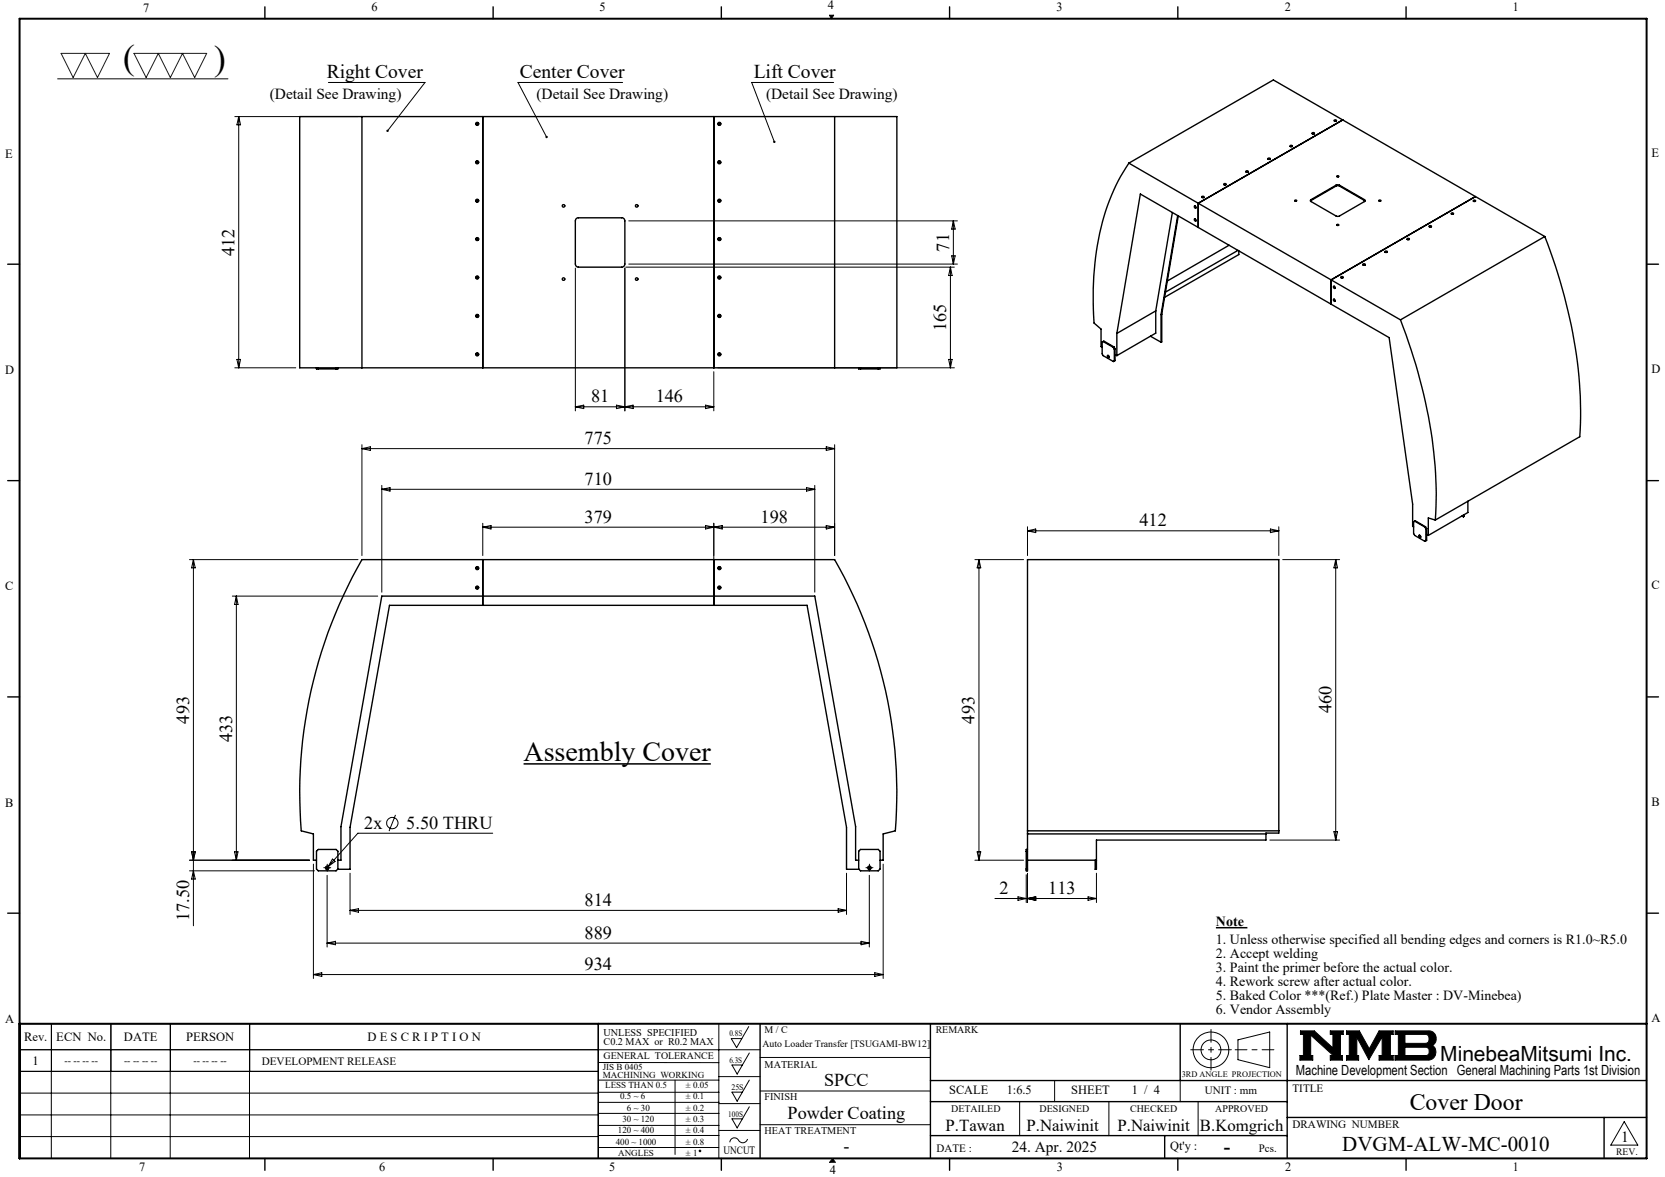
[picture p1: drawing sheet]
<svg xmlns="http://www.w3.org/2000/svg" width="420mm" height="297mm" viewBox="0 0 420 297" stroke-linecap="round" stroke-linejoin="round" font-family="sans-serif">
<g fill="none" stroke="#000" stroke-width=".25">
<path d="M14.5 19.9h43M209.2 3.8h1.1l-.6 .9zM59.2 29.4h31.1M60.2 29.4v63.4M60.2 29.4l.5 2.1h-.9zM82.8 20.8h24.4l-9.4 12.2M157.1 20.8h-26.4l7.2 13.8M210.3 20.8h-20.7l5.7 15M158.6 55.7h82.9M240.5 55.7v10.9M240.5 55.7l.4 2.1h-.8zM145.1 67.7v36"/>
<path d="M157.6 67.7v36M157.8 67.4h82.9M158.6 66.6h82.9M239.7 67.4v25.4M239.7 67.4l.5 2.1h-.9zM240.1 64.6h.8l-.4 2zM59.2 92.8h15.4M59.8 90.7h.9l-.5 2.1zM180.1 93.8v9.9M181.1 92.8h59.6M239.3 90.7h.9l-.5 2.1zM91.3 112.2v28"/>
<path d="M91.3 113.2h119.2M91.3 113.2l2.1-.5v1zM145.1 102.7l2.1-.5v.9zM155.5 102.2l2.1 .5-2.1 .4zM157.6 102.7l2.1-.5v.9zM178 102.2l2.1 .5-2.1 .4zM180.1 102.7h-35M208.4 112.7l2.1 .5-2.1 .5zM210.5 112.2v28M96.3 122.5v26.9M96.3 123.5h109.2M96.3 123.5l2.1-.5v.9z"/>
<path d="M121.8 132v8.2M121.8 133l2.1-.4v.9zM178 132.6l2.1 .4-2.1 .5zM180.1 132v17.4M180.1 133l2.1-.4v.9zM203.4 123l2.1 .5-2.1 .4zM205.5 122.5v26.9M208.4 132.6l2.1 .4-2.1 .5zM210.5 133h-88.7M259.2 132.9v7.3M259.2 133.9l2.1-.4v.9zM259.2 133.9h63.4"/>
<path d="M320.5 133.5l2.1 .4-2.1 .5zM322.6 132.9v7.3M47.8 141.2h42.5M48.8 141.2l.4 2.1h-.9zM48.8 141.2v92.4M58.6 150.4h36.7M59.6 150.4v66.7M59.6 150.4l.4 2.1h-.8zM245.9 141.2h12.3M246.9 141.2l.5 2.1h-.9zM246.9 141.2v75.9M323.6 141.2h14.3"/>
<path d="M336.9 141.2v70.8M336.9 141.2l.5 2.1h-.9zM47.8 217.1h30.3M47.8 219.7h31.5M48.3 214.9h.9l-.4 2.2zM48.8 219.7l.4 2.1h-.9zM59.2 214.9h.8l-.4 2.2zM79.1 218v28.9M82.1 219h.9M82.5 218.5v.9M82.8 218.6l-.5 .7M83.9 216.8l.6 .6-1.7 1.2z"/>
<path d="M99.8 205.6l-1.7 4.1M124.3 210.3h-34l-7.5 8.3M218.8 219h.9M219.3 218.5v.9M222.8 218v28.9M245.9 217.1h12.3M246.5 214.9h.9l-.5 2.2zM320.3 212h17.6M336.5 209.9h.9l-.5 2.1zM82.5 220.9v18.1M82.5 238h136.8M82.5 238l2.1-.5v.9z"/>
<path d="M88.3 220.3v10.4M88.3 229.7h125.2M88.3 229.7l2.1-.4v.9zM211.4 229.3l2.1 .4-2.1 .5zM213.5 220.3v10.4M217.2 237.5l2.1 .5-2.1 .4zM219.3 220.9v18.1M251 226.7h25.6M256.8 226.3l2.1 .4-2.1 .5zM258.9 220.7v7M259.2 220.4v7.3M259.2 226.7l2.1-.4v.9z"/>
<path d="M274.5 226.3l2.1 .4-2.1 .5zM276.6 220.3v7.4M12.9 258.3v34M13 258.3v12M27.9 258.3v34M28 258.3v12M42.9 258.3v34M43 258.3v12M62.9 258.3v34M63 258.3v12M79.1 245.9h143.7M79.1 245.9l2.1-.4v.9z"/>
<path d="M150.9 258.3v34M181.3 258.3v34M188.9 259l-3.1 5.4-1.3-2.3h2.6M220.7 245.5l2.1 .4-2.1 .5zM4.9 264.9h186.8M4.9 275.8h146M5 270.3v-12h146v12l-146.1 .1M5 264.9h146M150.9 278.2h30.4M150.9 275.6h30.4M150.9 272.6h30.4M150.9 268.1h30.4"/>
<path d="M170.3 272.6v18.7M181.3 271.7h10.4M181.3 278.5h10.4M189 279.3l-3.1 5.3-1.3-2.3h2.7M189 265.7l-3.1 5.3-1.3-2.3h2.7M189 272.6l-3.1 5.3-1.3-2.3h2.7M191.7 266.8h43M191.7 275.3h43M257.2 278v8.6M266 272.7v5.3M279.7 278v8.6M297.7 272.7v5.3"/>
<path d="M302.2 278v8.6M312.3 262.4l8-2v9l-8-2zM328 260.1h3.5l4.7 4.3v-3.4h-.6v-.9h3.2v.9h-.7v5.3h.5v1.2h-3v-1.2h.7l-5.7-5.1v5.1h.6v1.2h-3.3v-1.2h.9v-5.3h-.8zM339.7 260.1h3.2l2.5 4.6 2.5-4.6h3.5v.9h-.7v5.3h.7v1.2h-3.5v-1.2h.8v-4.6l-3.4 5.7-3-5.7v4.6h.4v1.2h-3v-1.2h.7v-5.3h-.7zM351.9 260.1h8.4a1.97 1.97 0 0 1 1.9 1.5 1.97 1.97 0 0 1-.9 2.2 2.03 2.03 0 0 1 .8 2.2 2.03 2.03 0 0 1-1.8 1.5h-8.4v-1.2h.8v-5.3h-.8zM354.4 261h5.4l.6 .5v1.2l-.4 .5-.3 .1h-5.3zM354.4 264.3h5.4l.6 .4 .1 1a.79 .79 0 0 1-.8 .6h-5.3zM4.9 281.3h146M4.9 286.8h146M150.9 280.9h30.4M150.9 286.5h30.4M150.9 284h30.4"/>
<path d="M150.9 289.6h30.4M181.3 285.3h10.4M188.6 287.4a1.29 1.29 0 0 1-1.2 1 1.29 1.29 0 0 1-1.3-.9 1.14 1.14 0 0 0-1.3-.3 1.14 1.14 0 0 0-.7 1.1M191.7 283.8h43M210 292.3l.7 1M409.7 283l3.4 6h-6.8z"/>
<circle cx="99" cy="207.7" r="1.42"/>
<circle cx="305.5" cy="264.9" r="2.51"/>
<circle cx="305.5" cy="264.9" r="4.5"/>
<circle cx="176.6" cy="290.4" r=".2"/>
</g>
<path d="M311.6 264.9h9.7" fill="none" stroke="#000" stroke-width=".25" stroke-dasharray="15.2 1.3 1.3 1.3" stroke-dashoffset="12.3"/>
<path d="M305.5 259.8v10.2M300.4 264.9h10.2" fill="none" stroke="#000" stroke-width=".25" stroke-dasharray="15.2 1.3 1.3 1.3" stroke-dashoffset="12"/>
<g fill="none" stroke="#000" stroke-width=".35">
<path d="M66.8 1.7v3M124.4 1.7v3M182 1.7v3M239.5 1.7v3M297.1 1.7v3M354.7 1.7v3M91.3 29.4h-15.7v63.4h15.7M91.3 29.4v63.4M91.3 29.4h119.2M121.8 29.4v63.4M180.1 29.4v63.4M210.5 29.4h15.7v63.4h-15.7"/>
<path d="M210.5 29.4v63.4M325.4 36.8a.28 .28 0 0 1 .3-.2 .28 .28 0 0 1 .2 .4h-.3zM325.4 36.9h.6M325.5 37h.4M331 33.5h.5a.28 .28 0 0 1-.2 .3 .28 .28 0 0 1-.3-.3zM331 33.7h.5M331.1 33.8h.3M336.5 30.3h.1a.25 .25 0 0 1 .4-.1 .25 .25 0 0 1 0 .3h-.4zM336.6 30.5h.5M336.7 30.5h.3M338.7 30.3l-36.4 21v6.1M145.3 55.3l.5-.3h11a.78 .78 0 0 1 .8 .7v10.9a.78 .78 0 0 1-.8 .8h-10.9a.78 .78 0 0 1-.8-.8v-10.9z"/>
<path d="M284.8 41.2a54.7 54.7 0 0 0-8.8 26.9 91.2 91.2 0 0 0 0 13.4l1.7 1.5v4.5l.3 .1M284.8 41.2l51 29.4M284.8 41.2l36.4-21 68.5 39.5M295.7 53.6l-4.2 24.9M297.1 54.4l-4.2 25M297.2 54.5l-4.1 24.8M301.3 55.2a.28 .28 0 0 1 .4 .2 .28 .28 0 0 1-.2 .4zM301.3 52h.1a.29 .29 0 0 1 .3 .2 .29 .29 0 0 1-.2 .3zM301.4 52l.3 .4M301.4 55.2l.3 .5M301.4 52h.1M301.5 55.3l.2 .3"/>
<path d="M301.5 52l.2 .3M303.2 49.8h.5M303.2 49.6a.25 .25 0 0 1 .4-.1 .25 .25 0 0 1 0 .3 .25 .25 0 0 1-.3 .1 .25 .25 0 0 1-.1-.3zM303.2 49.8h.4M308.7 46.4a.31 .31 0 0 1 .3-.1 .31 .31 0 0 1 .3 .3 .3 .3 0 0 1-.4 .1 .3 .3 0 0 1-.2-.3zM308.8 46.6h.4M314.3 43.4h.5M314.3 43.1l.6 .2-.5 .1zM314.4 43.4h.3M319.8 40a.28 .28 0 0 1 .4-.1 .28 .28 0 0 1 .2 .3h-.5zM319.9 40.2h.5M319.9 40.2h.4"/>
<path d="M326.6 50.7h.4M330.7 50.4l-.1 .1 .1 .3 6.6 3.8 .6-.1 6.3-3.7 .1-.3-.1-.1M330.7 50.6l-.1 .1M330.7 50.4v.2M337 46.7h.9M337 47h.9M337 46.7l-6.3 3.7M337 46.7v.3M337 47l-6.3 3.6M337.3 56.7l.2-.1 .2 .2-.3 .1zM337.3 44.4h.3l.1 .2h-.4zM337.3 56.8h.3"/>
<path d="M337.3 44.6h.3M337.9 46.7l6.3 3.7M337.9 46.7v.3M337.9 47l6.3 3.6M344.2 50.6l.1 .1M344.2 50.4v.2M347.8 50.5l.5 .1-.4 .2zM347.9 50.7h.4M360.5 57.2h.5M360.6 57a.25 .25 0 0 1 .3-.1 .25 .25 0 0 1 .1 .3 .25 .25 0 0 1-.3 .1 .25 .25 0 0 1-.1-.3zM360.6 57.3h.4M366.1 53.8a.26 .26 0 0 1 .3-.1 .26 .26 0 0 1 .2 .3h-.5z"/>
<path d="M366.1 54h.5M366.2 54h.3M371.7 50.8h.5M371.7 50.5l.6 .2a.27 .27 0 0 1-.4 .2 .27 .27 0 0 1-.2-.4zM371.8 50.8h.3M372.2 49.6l-36.4 21M389.7 59.7a121.7 121.7 0 0 1 8.9 48.9l-.1 1.6-36.4 21M389.7 59.7l-36.4 21M1.9 66.7h3M291.5 78.5v5.6l-9.8 5.6M291.5 78.5l-9.8 5.6M292.9 79.4v7"/>
<path d="M293.1 79.3l-.2 .1M293.1 79.3v7l-.2 .1M310.1 61.9l-15.6 9M312.3 63.2l-18.3 10.5M312.5 63.3v.9l-18.7 10.8M335.8 70.6v6.2M335.8 70.6l17.5 10.1M336.4 72.3a.27 .27 0 0 1 .3 .1 .27 .27 0 0 1-.1 .4zM336.4 75.5l.4 .4a.29 .29 0 0 1-.4 0 .29 .29 0 0 1 0-.4zM336.5 72.3l.3 .4M336.5 75.5l.3 .4M336.5 72.2v.1"/>
<path d="M336.6 75.6l.2 .2M336.6 72.3l.2 .3M338.2 70.1h.6M338.3 69.8l.5 .1a.27 .27 0 0 1-.3 .2 .27 .27 0 0 1-.2-.3zM338.3 70.1h.4M343.8 66.7a.29 .29 0 0 1 .3-.2 .29 .29 0 0 1 .2 .4h-.4zM343.8 66.8h.5M343.9 66.9h.4M349.4 63.6h.5M349.4 63.4l.6 .1a.27 .27 0 0 1-.3 .2 .27 .27 0 0 1-.3-.3zM349.5 63.7h.3M355 60.4h.5"/>
<path d="M355 60.5h.4M415.4 66.7h3M79.8 92.8v.3h5.4v-.3M80.3 92.8v.3M84.8 92.8v.3M91.3 92.8h119.2M216.6 92.8v.3h5.4v-.3M217.1 92.8v.3M221.5 92.8v.3M278.3 86.2l.1-.1 2.6 1.5M278.3 86.2l-.3 .1v3l.3 .4 2.5 1.5M278.3 86.2l2.5 1.5"/>
<path d="M279.5 89.7l.3 .5M280.8 87.7l.3 .4M281 87.6l.3 .4M281 87.6l-.2 .1M281 91.1l-.2 .1M281.1 88.1v3l.2-.1M281.3 89.5l.4 .2M281.3 88v3M281.3 91l-.5 .2M281.3 88l-.2 .1M281.7 84.1l6-35.1 62.7 36.2 5.9 42v5.6l.3 .2M281.7 84.1v5.6"/>
<path d="M290.2 84.8l2.7 1.6M353.3 80.7a120.9 120.9 0 0 1 8.9 48.9l-.1 1.6M1.9 121.3h3M356.9 131.5l.1-.1 2.6 1.5M356.9 131.5l-.3 .2v3l.3 .4 2.5 1.5M356.9 131.5l2.5 1.5M357.9 135.1a.31 .31 0 0 1 .4 .1 .31 .31 0 0 1-.1 .4zM358.1 135l.3 .5M359.4 133l.3 .5M359.6 132.9l.3 .5M359.6 132.9l-.2 .1M359.6 136.5l-.2 .1"/>
<path d="M359.7 133.5v2.9l.2-.1M359.9 134.9l.4 .2M359.9 133.4v2.9M359.9 133.4l-.2 .1M359.9 136.3l-.5 .3M362.1 131.2l-1.8-.5v4.4M368.8 130.2l.3 .2M369.1 130v.4M369.3 129.9v.4l-.2 .1M370.3 126.5v2.8l-10 5.8M415.4 121.3h3M120.2 143.5h.4"/>
<path d="M120.2 143.2h.4M121.8 141.2v11.5M180.1 141.2v11.5M181.3 143.5h.3M181.3 143.2h.3M1.9 175.9h3M415.4 175.9h3M79.8 217.1h-.7v-6.7l-3.1-.7a118.3 118.3 0 0 1 15.3-68.5h119.2a118.3 118.3 0 0 1 15.3 68.5l-3 .7v6.7h-.8M79.8 214.8l.5-.5h4.5l.4 .5v4.5l-.4 .4h-4.5l-.5-.4zM82.3 219.4h.4M85.2 219.4h3.1v-10.6l9.9-56.1h105.4l9.9 56.1v10.6h3.2M85.2 217.1h.8v-8.5l10.3-58.2h109.2l10.3 58.2v8.5h.8"/>
<path d="M216.6 214.8l.5-.5h4.4l.5 .5v4.5l-.5 .4h-4.4l-.5-.4zM219.1 219.4h.4M258.9 214.8h.3M258.9 219.3h.3M259.2 209.7v-68.5h63.4v68.5M259.2 209.7v10h-.3v-5.4h.3M259.2 217.1h17.4M259.2 209.7h63.4M259.2 210.4h60.1M322.6 209.7v.5h-3.3v1.8h-42.7v7.4h-.3v-2.3M1.9 230.4h3M415.4 230.4h3"/>
<path d="M150.9 258.3v34M191.7 258.3v34M234.7 258.3v34M297.7 258.3v14.4M324.7 258.3v34M234.7 272.7h180.7M234.7 278h90M66.8 292.3v3M124.4 292.3v3M182 292.3v3M234.7 286.6h90M239.5 292.3v3"/>
<path d="M293.8 286.6v5.7M297.1 292.3v3M324.7 282h90.7M354.7 292.3v3M404.6 282v10.3"/>
<circle cx="120.4" cy="31.3" r=".24"/>
<circle cx="120.4" cy="31.3" r=".38"/>
<circle cx="181.4" cy="31.3" r=".38"/>
<circle cx="181.5" cy="31.3" r=".26"/>
<circle cx="120.4" cy="40.9" r=".25"/>
<circle cx="120.4" cy="50.7" r=".25"/>
<circle cx="120.4" cy="41" r=".38"/>
<circle cx="120.4" cy="50.6" r=".37"/>
<circle cx="142.2" cy="51.9" r=".33"/>
<circle cx="160.6" cy="51.9" r=".33"/>
<circle cx="181.4" cy="41" r=".38"/>
<circle cx="181.5" cy="50.6" r=".37"/>
<circle cx="181.5" cy="50.7" r=".26"/>
<circle cx="181.5" cy="41" r=".26"/>
<circle cx="326.8" cy="50.7" r=".22"/>
<circle cx="120.4" cy="79.7" r=".25"/>
<circle cx="120.4" cy="60.4" r=".25"/>
<circle cx="120.4" cy="70" r=".24"/>
<circle cx="120.4" cy="60.3" r=".38"/>
<circle cx="120.4" cy="70" r=".38"/>
<circle cx="120.4" cy="79.7" r=".38"/>
<circle cx="142.2" cy="70.4" r=".33"/>
<circle cx="160.6" cy="70.4" r=".33"/>
<circle cx="181.4" cy="70" r=".38"/>
<circle cx="181.4" cy="60.3" r=".38"/>
<circle cx="181.4" cy="79.7" r=".38"/>
<circle cx="181.5" cy="79.7" r=".26"/>
<circle cx="181.5" cy="60.4" r=".26"/>
<circle cx="181.5" cy="70" r=".26"/>
<circle cx="355.2" cy="60.3" r=".27"/>
<circle cx="120.4" cy="89.4" r=".25"/>
<circle cx="120.4" cy="89.4" r=".37"/>
<circle cx="181.5" cy="89.4" r=".37"/>
<circle cx="181.5" cy="89.4" r=".26"/>
<circle cx="279.6" cy="89.9" r=".26"/>
<circle cx="120.4" cy="143.4" r=".25"/>
<circle cx="120.4" cy="148.3" r=".24"/>
<circle cx="120.4" cy="148.3" r=".38"/>
<circle cx="120.4" cy="143.3" r=".37"/>
<circle cx="181.4" cy="148.3" r=".38"/>
<circle cx="181.5" cy="143.3" r=".37"/>
<circle cx="181.5" cy="143.4" r=".26"/>
<circle cx="181.5" cy="148.3" r=".26"/>
<circle cx="82.5" cy="219" r=".42"/>
<circle cx="219.3" cy="219" r=".42"/>
</g>
<path d="M4.9 4.7h410.5v287.6h-410.5zM4.9 258.3h410.5" fill="none" stroke="#000" stroke-width=".5"/>
<path d="M210 292.3l-.7 1h1.4" fill="none" stroke="#00f" stroke-width=".25"/>
<g fill="#000">
<path d="M210 292.3l.7 1h-1.4z"/>
<path d="M209.2 3.8l.5 .9 .6-.9zM328 260.1v.9h.8v5.3h-.9v1.2h3.3v-1.2h-.6v-5.1l5.7 5.1h-.7v1.2h3v-1.2h-.5v-5.3h.7v-.9h-3.2v.9h.6v3.4l-4.7-4.3zM351.9 260.1v.9h.8v5.3h-.8v1.2h8.6l.7-.2 .6-.5 .4-.8v-.8l-.3-.8-.6-.6 .8-.8 .2-1.3-.5-.9-.5-.5-.6-.2zM354.4 264.3h5.4l.6 .4 .1 1-.6 .6h-5.5zM354.4 261l5.5 .1 .5 .5v1.1l-.3 .5-.3 .1h-5.4zM339.7 260.1v.9h.7v5.3h-.7v1.2h3v-1.2h-.4v-4.6l3 5.7 3.4-5.7v4.6h-.8v1.2h3.5v-1.2h-.7v-5.3h.7v-.9h-3.5l-2.5 4.6-2.5-4.6z" fill-rule="evenodd"/>
</g>
<path d="M132.1 192.8h47.2M306.7 234.1h8" fill="none" stroke="#000" stroke-width=".38"/>
<path d="M82.1 219h-.4M82.5 218.5v-.4M82.5 219.4v.4M83 219h.4M218.9 219h-.5M219.3 218.5v-.4M219.3 219.4v.4M219.8 219h.4" fill="none" stroke="#000" stroke-width=".25" stroke-dasharray="15.2 1.3 1.3 1.3"/>
<path d="M15.4 13.5h12.2l-3 6.1-3.1-6.1-3 6.1zM33.8 13.5h18.3l-3 6.1-3.1-6.1-3 6.1-3.1-6.1-3 6.1z" fill="none" stroke="#191924" stroke-width=".25"/>
<path d="M137.6 34.4l.1 .4 .3 .1-.1-.3 .1 .3 .1-.2v-.3zM195.1 35.7l.1 .4h.2l-.1-.3 .1 .3 .2-.2-.2-.4zM97.5 32.8l.1 .5 .2-.3-.2 .3a.3 .3 0 0 0 .4-.1 .3 .3 0 0 0-.1-.4 .3 .3 0 0 0-.4 0z" fill="#000"/>
<g font-size="8.8">
<text x="31.1" y="17.4">(</text>
<text x="54" y="17.6">)</text>
</g>
<text font-size="7.1" x="132.1" y="191.9">Assembly Cover</text>
<text font-size="6" x="355.6" y="280">Cover Door</text>
<g font-size="5.3">
<text x="363.3" y="267.7">MinebeaMitsumi Inc.</text>
<text x="338.6" y="290.4">DVGM-ALW-MC-0010</text>
</g>
<g font-size="4.9">
<text x="82.4" y="19.6">Right Cover</text>
<text x="131.1" y="19.6">Center Cover</text>
<text x="190.1" y="19.6">Lift Cover</text>
<text x="308.8" y="290.9">-</text>
</g>
<g font-size="4.6">
<text x="59.1" y="64.5" transform="rotate(-90 59.1 64.5)">412</text>
<text x="239.4" y="63.5" transform="rotate(-90 239.4 63.5)">71</text>
<text x="238.7" y="83.5" transform="rotate(-90 238.7 83.5)">165</text>
<text x="149.1" y="101.6">81</text>
<text x="165.4" y="101.6">146</text>
<text x="147.5" y="112.1">775</text>
<text x="147.5" y="122.4">710</text>
<text x="147.5" y="131.9">379</text>
<text x="191.9" y="131.9">198</text>
<text x="287.4" y="132.8">412</text>
<text x="47.7" y="182.6" transform="rotate(-90 47.7 182.6)">493</text>
<text x="245.9" y="182.6" transform="rotate(-90 245.9 182.6)">493</text>
<text x="335.9" y="180" transform="rotate(-90 335.9 180)">460</text>
<text x="58.5" y="187.2" transform="rotate(-90 58.5 187.2)">433</text>
<text x="91.9" y="209.1">2x</text>
<text x="102.5" y="209.1">5.50 THRU</text>
<text x="252.1" y="225.6">2</text>
<text x="264.4" y="225.6">113</text>
<text x="47.7" y="232.4" transform="rotate(-90 47.7 232.4)">17.50</text>
<text x="147.5" y="228.6">814</text>
<text x="147.5" y="236.9">889</text>
<text x="147.5" y="244.8">934</text>
<text x="207.9" y="274.1">SPCC</text>
<text x="198.7" y="282.4">Powder Coating</text>
<text x="212.8" y="290.6">-</text>
</g>
<g font-size="4.2">
<text x="238.5" y="285.5">P.Tawan</text>
<text x="258.9" y="285.5">P.Naiwinit</text>
<text x="281.9" y="285.5">P.Naiwinit</text>
<text x="302.7" y="285.5">B.Komgrich</text>
</g>
<g font-size="3.9">
<text x="68.1" y="25.1">(Detail See Drawing)</text>
<text x="135.3" y="25.1">(Detail See Drawing)</text>
<text x="193.2" y="25.1">(Detail See Drawing)</text>
<text x="255.2" y="290.6">24. Apr. 2025</text>
<text x="408.9" y="288.2">1</text>
</g>
<g font-size="3.5">
<text x="306.7" y="233.7">Note</text>
<text x="306.7" y="238.3">1. Unless otherwise specified all bending edges and corners is R1.0~R5.0</text>
<text x="306.7" y="241.8">2. Accept welding</text>
<text x="306.7" y="245.3">3. Paint the primer before the actual color.</text>
<text x="306.7" y="248.9">4. Rework screw after actual color.</text>
<text x="306.7" y="252.4">5. Baked Color ***(Ref.) Plate Master : DV-Minebea)</text>
<text x="306.7" y="255.9">6. Vendor Assembly</text>
<text x="326.9" y="271.4">Machine Development Section General Machining Parts 1st Division</text>
</g>
<g font-size="3.2">
<text x="36.1" y="2.9">7</text>
<text x="93.7" y="2.8">6</text>
<text x="151.3" y="2.8">5</text>
<text x="208.8" y="2.2">4</text>
<text x="266.5" y="2.8">3</text>
<text x="324.1" y="2.8">2</text>
<text x="381.6" y="2.8">1</text>
<text x="1.3" y="39.8">E</text>
<text x="416.6" y="39.5">E</text>
<text x="1.3" y="94.3">D</text>
<text x="416.6" y="94.1">D</text>
<text x="1.3" y="148.9">C</text>
<text x="416.6" y="148.7">C</text>
<text x="1.3" y="203.6">B</text>
<text x="416.6" y="203.3">B</text>
<text x="416.6" y="258">A</text>
<text x="1.3" y="258.1">A</text>
<text x="6.1" y="262.7">Rev.</text>
<text x="14.2" y="262.7">ECN No.</text>
<text x="31.3" y="262.7">DATE</text>
<text x="46.9" y="262.7">PERSON</text>
<text x="92.7" y="262.7">D E S C R I P T I O N</text>
<text x="8.2" y="268.7">1</text>
<text x="239.4" y="276.2">SCALE</text>
<text x="254" y="276.2">1:6.5</text>
<text x="270.2" y="276.2">SHEET</text>
<text x="285.5" y="276.2">1 / 4</text>
<text x="295.2" y="290.1">Qt'y :</text>
<text x="35.1" y="295.5">7</text>
<text x="95.7" y="295.6">6</text>
<text x="153.6" y="295.6">5</text>
<text x="209.3" y="296.3">4</text>
<text x="266.6" y="295.6">3</text>
<text x="324.2" y="295.6">2</text>
<text x="381.6" y="295.6">1</text>
</g>
<g font-size="2.8">
<text x="66" y="268.6">DEVELOPMENT RELEASE</text>
<text x="326" y="275.4">TITLE</text>
<text x="303.9" y="276.2">UNIT : mm</text>
<text x="326" y="284.7">DRAWING NUMBER</text>
<text x="182.5" y="291.2">UNCUT</text>
<text x="236.3" y="290.7">DATE :</text>
<text x="317.6" y="290.6">Pcs.</text>
</g>
<g font-size="2.6">
<text x="152.2" y="261.3">UNLESS SPECIFIED</text>
<text x="152.2" y="263.7">C0.2 MAX or R0.2 MAX</text>
<text x="192.9" y="269.4">MATERIAL</text>
<text x="192.9" y="277.7">FINISH</text>
<text x="192.9" y="286.3">HEAT TREATMENT</text>
</g>
<g font-size="2.5">
<text x="192.9" y="260.7">M / C</text>
<text x="236" y="260.7">REMARK</text>
<text x="16.3" y="268.5">-- -- -- --</text>
<text x="31.3" y="268.5">-- -- -- --</text>
<text x="48.8" y="268.5">-- -- -- --</text>
<text x="152.3" y="267.3">GENERAL TOLERANCE</text>
<text x="192.3" y="264.2">Auto Loader Transfer [TSUGAMI-BW12]</text>
<text x="239.9" y="280.5">DETAILED</text>
<text x="262.2" y="280.5">DESIGNED</text>
<text x="285.1" y="280.5">CHECKED</text>
<text x="306.6" y="280.5">APPROVED</text>
<text x="407.7" y="291.5">REV.</text>
</g>
<g font-size="2.3">
<text x="152.1" y="270">JIS B 0405</text>
<text x="152.1" y="272.1">MACHINING WORKING</text>
<text x="152.7" y="274.6">LESS THAN 0.5</text>
<text x="173" y="274.6">± 0.05</text>
<text x="156.4" y="277.4">0.5 ~ 6</text>
<text x="158.1" y="280.3">6 ~ 30</text>
<text x="173" y="277.4">± 0.1</text>
<text x="173" y="280.3">± 0.2</text>
<text x="155.9" y="286">120 ~ 400</text>
<text x="157" y="283.2">30 ~ 120</text>
<text x="173" y="283.2">± 0.3</text>
<text x="173" y="286">± 0.4</text>
<text x="155.3" y="288.9">400 ~ 1000</text>
<text x="155.9" y="291.7">ANGLES</text>
<text x="173" y="288.9">± 0.8</text>
<text x="173" y="291.7">± 1</text>
</g>
<g font-size="2.1">
<text x="184" y="261.5">0.8S</text>
<text x="184" y="268.1">6.3S</text>
<text x="184.5" y="275">25S</text>
<text x="298.1" y="271.8">3RD ANGLE PROJECTION</text>
<text x="183.7" y="281.9">100S</text>
</g>
</svg>
